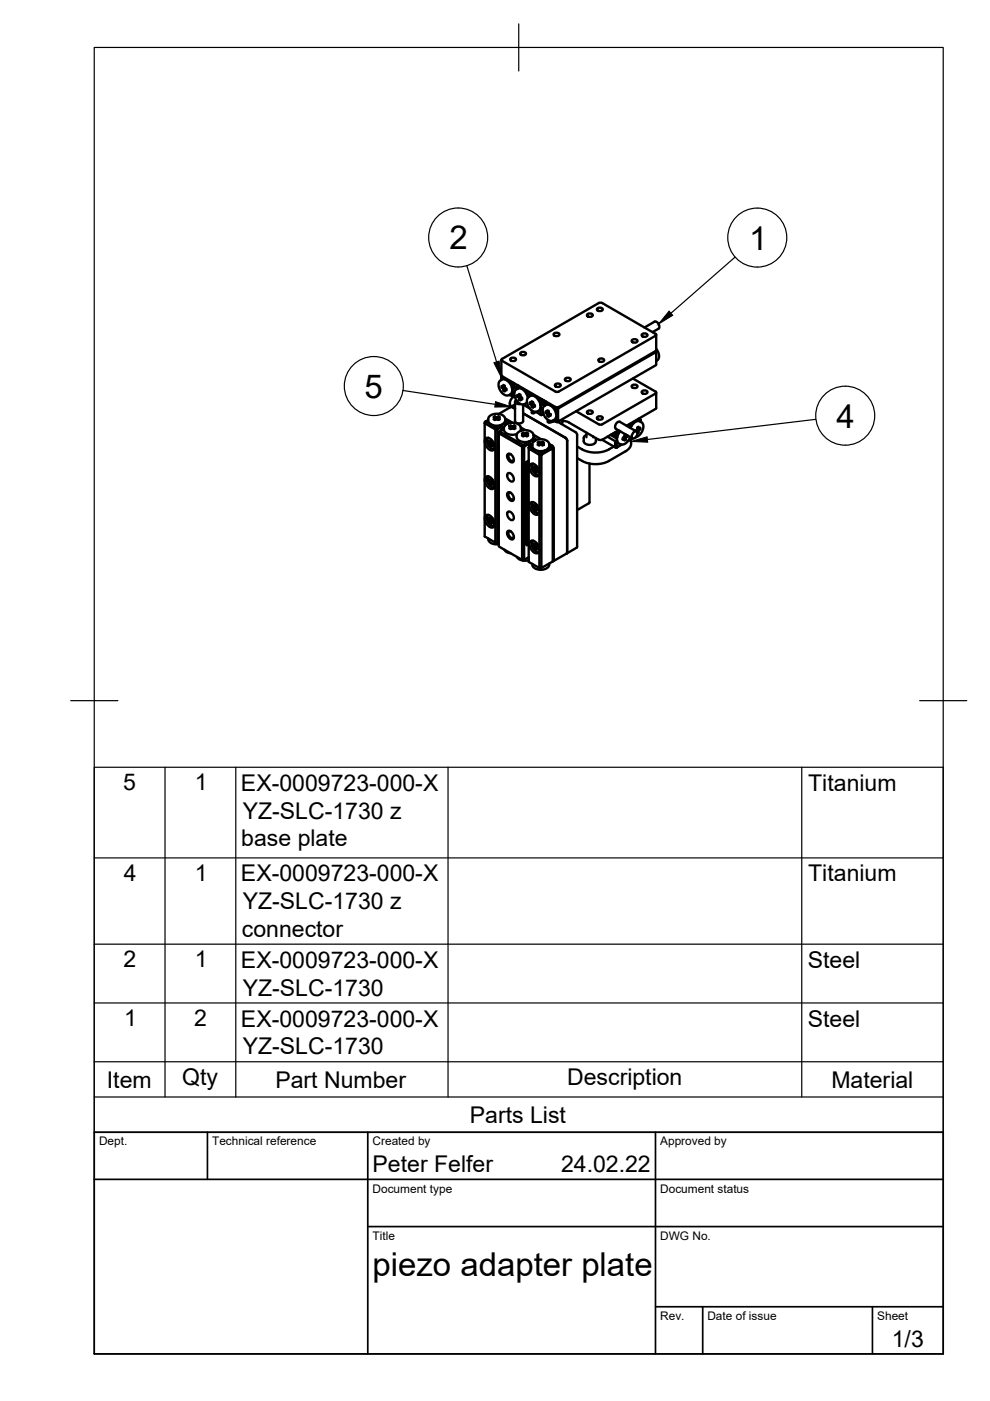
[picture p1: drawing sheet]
<svg xmlns="http://www.w3.org/2000/svg" width="210mm" height="297mm" viewBox="0 0 210 297" stroke-linecap="round" stroke-linejoin="round" font-family="sans-serif">
<!-- layer: Visible -->
<g fill="none" stroke="#000" stroke-width=".51">
<path d="M106.3 76.3v4.2v-.8M106.3 79.5l.2 .2M106.4 79.7l-.1 .2 2.3 1.3v1.1M106.5 76.1l-.2 .3 .2 .1M108.3 75.9a.68 .68 0 0 1 1.1 .4 .68 .68 0 0 1-.7 .3 .68 .68 0 0 1-.5-.5zM110.5 74.7a.68 .68 0 0 1 1 .4 .68 .68 0 0 1-.7 .3 .68 .68 0 0 1-.5-.5zM117.6 70.6a.68 .68 0 0 1 1 .4 .68 .68 0 0 1-.7 .3 .68 .68 0 0 1-.5-.5zM124.6 66.6a.68 .68 0 0 1 1.1 .3 .68 .68 0 0 1-.7 .3 .68 .68 0 0 1-.5-.5zM126.7 65.3a.68 .68 0 0 1 1.1 .4 .68 .68 0 0 1-.7 .3 .68 .68 0 0 1-.5-.5zM127 64.2l-20.6 11.9M127 64.2h.7l11.3 6.6 .1 .2-20.9 12.1-.4-.1-11.4-6.5M127 76.1a.68 .68 0 0 1 1.1 .4 .68 .68 0 0 1-.7 .2 .68 .68 0 0 1-.5-.4z"/>
<path d="M134.1 72a.68 .68 0 0 1 1.1 .4 .68 .68 0 0 1-.7 .3 .68 .68 0 0 1-.6-.5zM136.2 70.8a.68 .68 0 0 1 1.1 .3 .68 .68 0 0 1-.7 .3 .68 .68 0 0 1-.5-.4zM136.7 69.4l2.1-1.2a.99 .99 0 0 1 .8 1.5l-1.3 .7M139.1 74.4v.2l-.1-.2M139.1 74l.6 1.1a1.19 1.19 0 0 1-.6 1.4M139.1 71v3.2l-.1 .3-20.5 11.8h-.7l-11.4-6.5M103 93a1.29 1.29 0 0 1 1.7 .9 1.14 1.14 0 0 1-.2 1.6 1.85 1.85 0 0 1-1.5-2.5zM103.5 89.1l-.7 .4v24.2l2.2 1.3v-24l-2.2-1.3 .2-.3 2.2 1.3 1-.6M103.5 92.8l-.3 .6 .3 .9 .6 .7 .4 .2 .4-.1M103.8 88.3l1-.5 1.5 .1 .7 .6v1l-.5 .5-.8 .2-1.4-.1-.8-.7v-.8zM103.9 94v.1M104 93.6l.1-.3 .3 .2-.1 .4"/>
<path d="M104 93.6l-.4-.2-.1 .3 .3 .3 .6-.2M104.3 93.5l-.3 .1M104.3 94.4h-.1M104.4 94l-.6 .5M104.4 93.6l-.9 .1M104.4 94l-.1-.1-.4 .2-.1 .4 .4 .2v-.3l.4-.2-.3 .2 .3 .2 .1-.3-.3-.3M104.6 88.4l.3-.1 .4 .2 .4-.2 .3 .1-.4 .3 .4 .2-.3 .2-.4-.3-.4 .3-.3-.2 .4-.2zM104.9 88.3v.3M105 88.8l.2 .1M105 88.7v.3M105.3 88.5v.3M105.6 88.7v.3"/>
<path d="M105.6 88.8l-.2 .1M105.7 94.6l-.1-.1v17.5l.1 .1M105.7 88.3v.3M105.7 91.8l5 2.9v24l-5-2.8zM105.7 94.5v17.6M105.7 94.4l-.1 .1M105.9 80.8l.9-.4 .5 .1 .6 .5 .5 .7 .2 .7v.7l-.3 .5-.6 .2h-.4l-.9-.6-.7-1.3v-.5zM106.2 90.1v.5l-.7 .4-.3-.3-.2 .3h.5v24h-.5l.2 .2 .5-.3M106.2 90.6v.7M106.3 81.8l.4 .2v-.4l.3 .2v.4l.4 .2v.4l-.4-.3v.5l-.3-.2v-.4l-.4-.2zM106.4 90v1.2M106.6 82l-.3 .2"/>
<path d="M106.8 82l.2 .1M106.8 91l-1.1 .6v.2l.3-.3 4.9 2.8-.2 .4h.4v24h-.4l.2 .1 1.2-.7M107 82.7l-.3 .1M107 81.9l-.3 .1M107 82.2l-.3 .2M107.1 82.3v.2M107.1 90.1v.1M107.1 88.7l1.6 .9M107.1 89l.6 .3-.9 .5M107.3 82.4l-.3 .1M107.7 96.2a1.2 1.2 0 0 1 1 1.8 1.2 1.2 0 0 1-1-1.8zM107.9 89.8l-.2-.5 .2 .1v.2l-.8 .5-.4-.2"/>
<path d="M108 90.4l.2-.2 .4 .2 .4-.2 .3 .2-.4 .2 .4 .2-.3 .2-.4-.3-.4 .3-.2-.2 .4-.2zM108.1 85.5v.9M108.2 90.2v.3M108.3 96.3h-.3a.86 .86 0 0 0 0 1 .86 .86 0 0 0 .8 .4l.1-.3M108.4 90.7l.2 .1M108.4 90.6v.3M108.6 83v1l-.6-.3M108.6 82.9l.4 .2v.9h-.4l.2 .1 .3-.1a1.49 1.49 0 0 0-.7 2.2l.8 .5M108.6 90.4v.3M108.7 81.1l-.1 .1h.4v.9l-.4 .3M108.9 90.6v.3M108.9 90.7l-.2 .1"/>
<path d="M109 90.2v.3M109.1 83.1h-.1M109.2 85.2v4.1a.99 .99 0 0 0 1.7 0v-3.5l1.4 .8M109.2 85.8l-3.5 2M109.5 84.8l-.2 .2a.75 .75 0 0 0 1.1 .7M109.7 83.7l.3 .3v-.5l.3 .2v.4l.4 .3v.3l-.4-.2v.4l-.3-.2v-.4l-.3-.2zM109.8 91.7l1-.5 1.5 .2 .7 .5 .1 .9-.6 .7-.8 .2-1.4-.2-.5-.3-.3-.5v-.5zM109.8 81.7l-.8 .4M109.8 82.4l-.2-.1 .2-.4-.2 .1v.5M109.9 83.9l-.2 .2M110 81.8l-.2 .1 5 2.8h.1M110 81.8l-1.4 .8"/>
<path d="M110.1 83.9l.2 .2M110.3 83.8l-.3 .2M110.3 84.1l-.3 .2M110.3 84.6l-.3 .1M110.4 91.4v-.7l-.2-.5-.5-.4-.8-.2-.9 .1-.8 .4-.3 .3-.1 .7a1.94 1.94 0 0 0 2.8 .9M110.4 91.3h.1M110.4 84.2v.2M110.4 90.6l1 .6M110.6 84.3l-.3 .2M110.7 91.9l.2-.2 .4 .3 .4-.3 .3 .2-.4 .2 .4 .3-.3 .1-.4-.2-.4 .2-.2-.1 .3-.3zM110.9 87.6l9 5.2 .3 .4-.1 24.2M110.9 91.7v.4"/>
<path d="M111 92.2l.3 .1M111 92.1v.4M111.3 92v.3M111.5 83.4l1 .5M111.6 92.2l-.2 .1M111.6 92.1v.4M111.7 98h-.1v17.5l.1 .1M111.7 91.7v.4M111.9 84.3l-.3-.8a1.53 1.53 0 0 0-1.9-1.1l-.4 .3-.3 .6 .1 .9 .5 .8 .4 .4 .7 .4 .5-.1 .5-.4M112 84.3l.6-.4h.5l1 .8 .5 1.3-.1 .7-.3 .4-.8 .2-1-.6-.6-1.2-.1-.7zM112.1 94.9l.2-.2-.2 .4zM112.1 97.8l-.4 .2v17.6l.4-.2"/>
<path d="M112.1 97.6l-.5 .4M112.2 93.6l-1.3 .7 .2 .4 1.1-.6v.7M112.2 93.6v.5M112.5 93.5v1.2M112.5 98.4a1.29 1.29 0 0 1 1.7 1 1.14 1.14 0 0 1-.3 1.6 1.85 1.85 0 0 1-1.4-2.6zM112.6 85.5l-.2 .1M112.7 93.3l.4 .3 .4-.3-.2-.4 .2 .2v.3M112.8 87v.5l.1 .1 .7-.3M112.8 85.5l.2 .1M112.9 94.5l-.6 .2 2.3 1.4M113 85.4l-.3 .1-.3-.2v.3l.3 .3v.4l.3 .2v-.5l.4 .2v-.3l-.4-.2v-.5l-.3-.1v.4M113 98.3l-.3 .6 .3 1 .7 .7h.6"/>
<path d="M113 85.7l-.3 .2M113 86.1l-.3 .2M113.1 93.7l.9-.5h1.5l.8 .6 .1 .9-.2 .5-.6 .3-.9 .2-.9-.2-.6-.3-.3-.4v-.7zM113.1 92.8l.2 .1-.5 .3M113.1 85.7v.3M113.1 93.6v.1M113.1 92.2l1.6 .9M113.3 85.9l-.3 .1M113.3 99.5l.1 .1M113.4 99.6l-.1 .4 .3 .2 .1-.3 .3-.2-.2 .2M113.4 99.1l-.3-.2-.1 .3 .3 .3M113.4 99.6l.4-.2 .4 .4-.1 .3-.3-.2"/>
<path d="M113.4 99.1h.1M113.5 99.1v-.4l.4 .3-.1 .4M113.5 99.1h-.1M113.6 87.3l1.2 .7 .4-.2M113.8 98.9l-.3 .2M113.8 99.8l-.1 .1M113.8 99.2l-.5 .3M113.8 99.4l-.5 .6M113.9 99.1l-.9 .1M114 93.8l.3-.1 .4 .2 .3-.2 .3 .1-.4 .3 .4 .2-.3 .2-.3-.3-.4 .3-.3-.2 .4-.2zM114.2 84.9l.4 .2M114.3 93.7v.3"/>
<path d="M114.4 94.1l.2 .2M114.4 94.1v.3M114.6 96.1l-.2 .3-2.3-1.3v24l2.5 1.5 .2-.2h-.4v-24h.4M114.6 86.5v1.4h.4l.1-1.4M114.6 85.1h.4v.5l-.4 .2zM114.6 96.1l.2 .3M114.6 86.4l.4 .2M114.7 93.9v.3M114.8 96.4l2.4-1.4v24l-2.4 1.4zM114.9 94.1v.3M114.9 94.1l-.2 .2M115 93.7v.3"/>
<path d="M115.3 86.1l.7-.3h.3l.5 .2 .6 .6 .5 1.3-.1 .8-.2 .3-.9 .2-.7-.3-.4-.5-.6-1.3 .1-.4zM115.4 84.9l-.4 .2-.2-.4-.2 .4M115.5 95.5l-.9 .6M115.6 85.1v.8M115.6 85.5l-1 .6M115.6 85.2l-.6 .4M115.7 87.2l.4 .2v-.4l.3 .2v.4l.3 .2v.4l-.3-.3v.5l-.3-.2v-.4l-.4-.2zM115.7 85.1l-.1 .2 2.3 1.3M116 87.4l-.3 .2M116.1 87.4l.3 .1M116.1 89v.5M116.2 89.4l.2 .2 .4-.1"/>
<path d="M116.4 87.3l-.3 .1M116.4 87.6l-.3 .2M116.4 88.1l-.3 .1M116.4 87.6v.3M116.4 94.1l.8 .5 .2 .5v23.7l-.2 .2M116.5 94.4l.5 .3M116.6 87.8l-.2 .1M117 94.7l.2 .1v.2zM117 94.7l-.9 .5M117.7 89.3l-.9 .2M117.8 81.4a.68 .68 0 0 1 1.1 .4 .68 .68 0 0 1-.7 .3 .68 .68 0 0 1-.5-.5zM117.9 86.6v1.1"/>
<path d="M117.9 88.4v1l-.5-.3M118 86.4l-.1 .2M118.2 86.4l.1 .2h-.4M118.3 89.4l3.7 2.2 .4 .6v23.7l-.1 .2-2.2 1.3M118.3 86.6l20.8-12v2.8l-21 12.1-.2-.1h.4zM118.8 89.2l1.2 .1 .7 .3 6.3 3.6M119.3 89.2v.4l-.3 .3M119.9 80.2a.68 .68 0 0 1 1.1 .3 .68 .68 0 0 1-.7 .3 .68 .68 0 0 1-.5-.4zM122.2 87.2l4.8 2.8M122.4 94.7l1 .6M122.4 97.1l1 .6M123.4 97.7a6.3 6.3 0 0 0 5.7 0"/>
<path d="M123.4 95.3a6.3 6.3 0 0 0 5.7 0M124.3 92.2l-.5 .6v.8l.6 .6 .8 .1 .8-.2 .3-.5v-.7M124.3 91.7v1M124.6 87.1a.68 .68 0 0 1 1.1 .4 .68 .68 0 0 1-.7 .3 .68 .68 0 0 1-.5-.5zM125 98.3v8.2M125.8 92.5v.2M126.7 88.4a.68 .68 0 0 1 1.1 .3 .68 .68 0 0 1-.7 .3 .68 .68 0 0 1-.5-.5zM127 93.2h.7M127.7 93.2l2.9 1.8 .3-.2M128.8 92.6l1.6 .9v1.3h.5M129.5 92.2l1.3 .8M129.7 92.1l.7 .4"/>
<path d="M130.1 91.8l.3 .3 .2-.4 .3 .4M130.2 94.7l-1.1 .6M130.4 92.1h.5v.7l-.5-.3zM130.6 90.9l3.5 2-1 .6M130.8 93.3l-.4 .2M130.9 93.5v1.3M131.1 91.2l-3.4 2M131.2 91.8l-.3 .3M131.3 91.3l-.7 .4-.1-.1M131.4 89.4l3.6 2.1 .1-.1v.3M131.4 89.4a.99 .99 0 0 0-.8 1.5M131.5 91.4l-.5 1a1.37 1.37 0 0 0 .3 1.7l.2 .1a1.82 1.82 0 0 0 2.1-1.5"/>
<path d="M131.8 94.3l-.9 .5M132.1 92.8l.3 .1M132.3 92.7v.2M132.4 93.1l.3 .1M132.4 92.6l.3 .2M132.4 92.3l.3 .2M132.6 92.1l-.2 .1v.4l-.4 .2v.4l.4-.3v.5l.3-.2v-.4l.4-.2v-.2M132.6 92.4l-.2 .1M132.7 92.1v.4l.3-.2M132.8 92.4l.3 .2M133.7 90.7l.9-1.1a1.11 1.11 0 0 1 1.1-.2l.4 .2 .3 .4-.1 1.1-.6 1-.9 .6M133.8 93.1v1"/>
<path d="M133.8 94a1.94 1.94 0 0 1-1.2 1.7l-3.5 2M133.9 90.3l-.5 .3M134.1 81.6a.68 .68 0 0 1 1.1 .4 .68 .68 0 0 1-.7 .3 .68 .68 0 0 1-.6-.5zM134.2 80.2l4.8 2.8 .1 .3-11.4 6.7h-.7M134.3 91.7l.7-.2a.99 .99 0 0 1-.9 1.4 .86 .86 0 0 1 .2-1.2zM134.8 91.2l.3 .2M135 91.1v.3M135.1 91.1v-.5l.3-.1v.4l.4-.2v.3l-.4 .2v.5l-.3 .1M135.1 91.1l-.4 .2M135.1 91.5l.3 .2M135.1 91.1l.3 .1M135.1 90.7l.3 .2"/>
<path d="M135.3 90.9l-.2 .1M135.4 88.8h.2l-2.6 1.5M135.5 90.9l.3 .1M135.6 89.3l.2-.1-.2-.4 .2 .1v.5M136.2 82.9a.68 .68 0 0 1 1.1 .3 .68 .68 0 0 1-.7 .3 .68 .68 0 0 1-.5-.5zM139 86.7l-6.2 3.6M139.1 83.2v3.3l-.1 .2M103 109.3a1.29 1.29 0 0 1 1.7 1 1.14 1.14 0 0 1-.2 1.6 1.85 1.85 0 0 1-1.5-2.6zM103 101.1a1.29 1.29 0 0 1 1.7 1 1.14 1.14 0 0 1-.2 1.6 1.85 1.85 0 0 1-1.5-2.6zM103.5 114.2a1.7 1.7 0 0 0 2.2 1.2M103.5 109.2l-.3 .5 .2 .8 .6 .8 .5 .2 .4-.1M103.5 101l-.3 .5 .2 .9 .6 .8 .5 .1h.4"/>
<path d="M103.9 110.3v.2M103.9 102.2v.1M104 110l.1-.4 .3 .3-.1 .3M104 110l-.4-.3-.1 .4 .3 .2M104 101.8l-.4-.2-.1 .3 .3 .3M104.3 109.8l-.3 .2M104.3 101.6l-.3 .2 .1-.3 .3 .2-.1 .4M104.3 110.2l-.4 .3-.1 .3 .4 .3v-.4l.4-.2-.3 .2 .3 .3 .1-.4-.3-.2M104.3 102l-.4 .3-.1 .3 .4 .3v-.3l.4-.3-.3 .2M104.3 110.7h-.1M104.3 102.5h-.1M104.3 110.2l.1 .2"/>
<path d="M104.3 102l.1 .2M104.4 110.1l-.6 .2M104.4 101.9l-.6 .3M104.4 110.3l-.6 .5M104.4 102.1l-.6 .5M104.4 102.2l.3 .3-.1 .3-.3-.3M104.4 110l-.9 .1M104.4 101.8l-.9 .1M106.9 116.6a1.64 1.64 0 0 0 1.3 .7M107.7 104.4a1.2 1.2 0 0 1 1 1.8 1.2 1.2 0 0 1-1-1.8zM107.7 112.6a1.2 1.2 0 0 1 1 1.7 1.2 1.2 0 0 1-1-1.7zM107.7 100.3a1.16 1.16 0 0 1 1 1.8 1.16 1.16 0 0 1-1-1.8z"/>
<path d="M107.7 108.5a1.16 1.16 0 0 1 1 1.7 1.16 1.16 0 0 1-1-1.7zM108.3 104.5h-.3a.86 .86 0 0 0 0 .9 .86 .86 0 0 0 .8 .5l.1-.3M108.3 112.7l-.3-.1a.86 .86 0 0 0 0 1 .86 .86 0 0 0 .8 .4l.1-.2M109.6 118.1l.4 .4 .6 .3h1.5M112.5 106.6a1.29 1.29 0 0 1 1.7 1 1.14 1.14 0 0 1-.3 1.5 1.85 1.85 0 0 1-1.4-2.5zM112.5 114.8a1.29 1.29 0 0 1 1.7 .9 1.14 1.14 0 0 1-.3 1.6 1.85 1.85 0 0 1-1.4-2.5zM113 114.6l-.3 .6 .3 1 .6 .6 .3 .2 .4-.1M113 106.5l-.3 .5 .3 1 .6 .7 .3 .1 .4-.1M113.3 115.8l.1 .1M113.3 107.6l.1 .2M113.4 115.9l-.1 .4 .3 .3 .1-.4 .3-.2-.2 .2M113.4 115.5l-.3-.3-.1 .3 .3 .3"/>
<path d="M113.4 107.8l-.1 .3 .3 .3 .1-.4 .3-.2-.2 .2M113.4 107.3l-.3-.3-.1 .4 .3 .2M113.4 115.5h.1M113.4 107.3h.1M113.5 115.4v-.3l.4 .2-.1 .4 .4 .4-.1 .3-.3-.2M113.5 107.3v-.4l.4 .3-.1 .3 .4 .4-.1 .4-.3-.3M113.5 115.4l-.1 .1M113.5 107.3h-.1M113.8 115.3l-.3 .1M113.8 107.1l-.3 .2M113.8 115.7l-.4 .2M113.8 107.5l-.4 .3"/>
<path d="M113.8 116.2h-.1M113.8 108h-.1M113.8 115.6l-.5 .2M113.8 107.4l-.5 .2M113.8 115.8l-.5 .5M113.8 107.6l-.5 .5M113.9 115.4l-.9 .1M113.9 107.3l-.9 .1M116.5 119.5l-.1 .5-.2 .3-.5 .3-.9 .2-1.3-.2-.5-.5-.1-.5M120.1 117.4l-2.8 1.6M125 106.5l-2.6 1.5"/>
</g>
<!-- layer: TitleBlock -->
<path d="M20 240.1h180v46.9h-180zM20 250h180M44 240.1v9.9M78 240.1v46.9M139 240.1v46.9M78 260.1h122M139 277.1h61M149 277.1v9.9M185 277.1v9.9" fill="none" stroke="#000" stroke-width=".36"/>
<!-- layer: Border -->
<path d="M20 10.1h180v276.9h-180zM110 5.1v10M15 148.6h10M195 148.6h10" fill="none" stroke="#000" stroke-width=".25"/>
<!-- layer: Parts Lists -->
<path d="M20 162.7h180v77.4h-180zM35 162.7v69.9M50 162.7v69.9M95 162.7v69.9M170 162.7v69.9M20 181.9h180M20 212.6h180M20 200.2h180M20 232.6h180M20 225.1h180" fill="none" stroke="#000" stroke-width=".25"/>
<!-- layer: Balloons -->
<g fill="none" stroke="#000" stroke-width=".25">
<path d="M99 56.3l6.3 20.4M155.9 54.5l-13.6 11.9M85.4 82.8l19.6 2.9M173 88.9l-35.7 4.3"/>
<circle cx="97.1" cy="50.4" r="6.3"/>
<circle cx="160.6" cy="50.4" r="6.3"/>
<circle cx="79.3" cy="81.8" r="6.3"/>
<circle cx="179.2" cy="88.1" r="6.3"/>
</g>
<path d="M104.7 76.9l1.1-.4 .5 3.6zM141.9 66l.7 .9-3 1.8zM105.1 85.2l3.3 1.1h-3.5zM133.8 93.6l3.4-1 .1 1.2z" fill="#000" stroke="#000" stroke-width=".21"/>
<g font-size="7">
<text x="95.3" y="52.9">2</text>
<text x="158.9" y="52.9">1</text>
<text x="77.3" y="84.3">5</text>
<text x="177.4" y="90.7">4</text>
<text x="79" y="270.6">piezo adapter plate</text>
</g>
<g font-size="4.9">
<text x="26.1" y="167.6">5</text>
<text x="41.3" y="167.6">1</text>
<text x="51.1" y="167.7">EX-0009723-000-X</text>
<text x="171.4" y="167.7">Titanium</text>
<text x="51.5" y="173.6">YZ-SLC-1730 z</text>
<text x="51.2" y="179.4">base plate</text>
<text x="26.2" y="186.8">4</text>
<text x="41.3" y="186.8">1</text>
<text x="51.1" y="186.9">EX-0009723-000-X</text>
<text x="171.4" y="186.9">Titanium</text>
<text x="51.5" y="192.8">YZ-SLC-1730 z</text>
<text x="51.3" y="198.6">connector</text>
<text x="26.2" y="205.1">2</text>
<text x="41.3" y="205.1">1</text>
<text x="51.1" y="205.2">EX-0009723-000-X</text>
<text x="171.3" y="205.2">Steel</text>
<text x="51.5" y="211.1">YZ-SLC-1730</text>
<text x="26.3" y="217.6">1</text>
<text x="41.2" y="217.6">2</text>
<text x="51.1" y="217.7">EX-0009723-000-X</text>
<text x="171.3" y="217.7">Steel</text>
<text x="51.5" y="223.5">YZ-SLC-1730</text>
<text x="22.7" y="230.6">Item</text>
<text x="38.6" y="230.1">Qty</text>
<text x="58.4" y="230.6">Part Number</text>
<text x="120.2" y="230.1">Description</text>
<text x="176.3" y="230.6">Material</text>
<text x="99.6" y="238">Parts List</text>
<text x="79" y="248.5">Peter Felfer</text>
<text x="119" y="248.5">24.02.22</text>
<text x="189.1" y="285.7">1/3</text>
</g>
<g font-size="2.5">
<text x="21" y="242.9">Dept.</text>
<text x="45" y="242.9">Technical reference</text>
<text x="79" y="242.9">Created by</text>
<text x="140" y="242.9">Approved by</text>
<text x="79" y="252.8">Document type</text>
<text x="140" y="252.8">Document status</text>
<text x="79" y="262.9">Title</text>
<text x="140" y="262.9">DWG No.</text>
<text x="140" y="279.9">Rev.</text>
<text x="150" y="279.9">Date of issue</text>
<text x="186" y="279.9">Sheet</text>
</g>
</svg>
